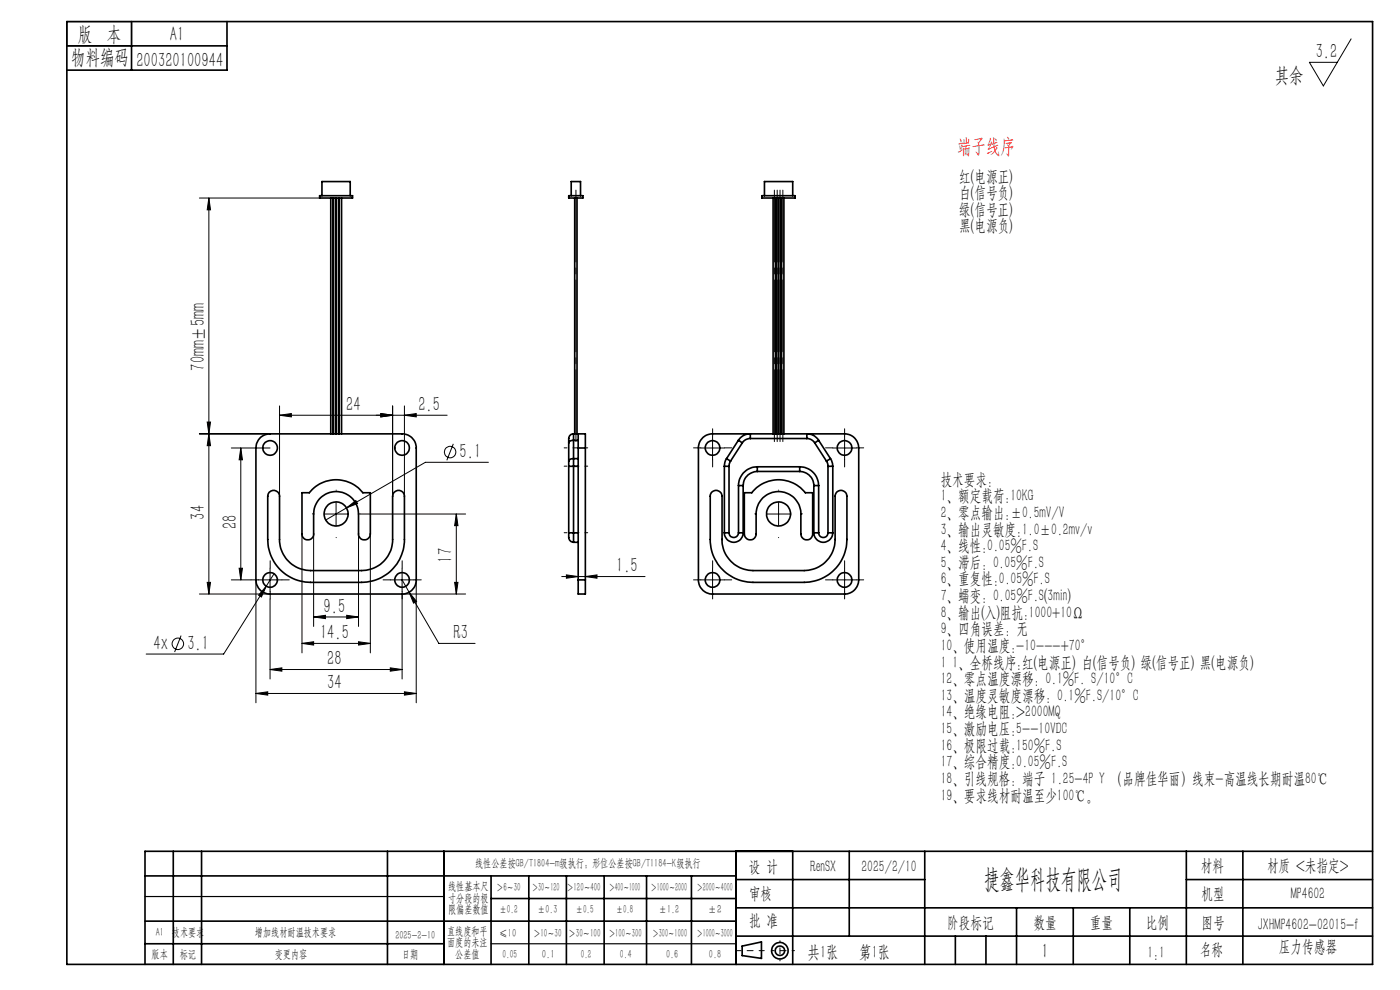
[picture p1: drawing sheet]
<svg xmlns="http://www.w3.org/2000/svg" width="297mm" height="210mm" viewBox="0 0 297 210" stroke-linecap="round" stroke-linejoin="round" font-family="sans-serif">
<g fill="none" stroke="#000" stroke-width=".35">
<path d="M14.2 4.6h277v200h-277zM14.2 9.7h34M27.9 4.6v10.3M48.2 4.6v10.3h-34M67.8 41.5h7v.5h-7zM68.3 41.5v-3h6v3M70.2 42v50M70.7 42v50M70.8 42v50M71.3 42v50M71.4 42v50M71.9 42v50"/>
<path d="M72 42v50M72.5 42v50M120.6 41.5h3v.5h-3zM121.2 41.5v-3h2v3M121.9 42v50M122.4 42v50M161.6 41.5h7.1v.5h-7.1zM162.2 41.5v-3h6v3M164 42v50M164.5 42v50M164.6 42v50M165.1 42v50"/>
<path d="M165.2 42v50M165.7 42v50M165.8 42v50M166.3 42v50M55.3 92.8l.8-.5 .9-.3h28.3a2.94 2.94 0 0 1 3 3v28a3 3 0 0 1-3 3h-28a2.94 2.94 0 0 1-3-3v-28a3.3 3.3 0 0 1 1-2.2zM120.6 98.9h1.1M120.6 97.8v1.1M120.6 93.9v3.9M120.6 98.9v14.1M121.7 97.3v1.6M121.7 97.3a.91 .91 0 0 0-1.1 .5M121.7 93.4a.91 .91 0 0 0-1.1 .5"/>
<path d="M121.7 92v1.4M121.7 92a1.41 1.41 0 0 0-1.1 1.9M121.7 92h2.5v3M121.7 93.4v3.9M121.7 98.9v14.1M121.7 98.9h1M121.7 97.3h1M121.7 93.4h1M122.7 92v3M122.7 95h1.5M122.7 95v28M124.2 95v28"/>
<path d="M149.2 92.8l.7-.5 .9-.3h28.4a3 3 0 0 1 3 3v28a3 3 0 0 1-3 3h-28a2.94 2.94 0 0 1-3-3v-28a2.96 2.96 0 0 1 1-2.2zM153.7 98.9h1M153.7 98.9v14.1M154.1 97.3l.9 .5M154.1 97.3l-.3 .8-.1 .8M154.7 98.9v14.1M155 97.8l-.3 1.1M156.6 93.4l.9 .5M156.6 93.4l-2.5 3.9M157.5 93.9l-2.5 3.9M159.2 93v-.9a2.67 2.67 0 0 0-2.6 1.3M159.2 93a1.96 1.96 0 0 0-1.7 .9"/>
<path d="M159.2 93h12M160.7 99a4 4 0 0 0-4 4M160.7 99v1M160.7 99h9M169.7 99v1M169.7 99a4 4 0 0 1 4 4M171.2 93v-.9a2.66 2.66 0 0 1 2.5 1.3M171.2 93a1.95 1.95 0 0 1 1.6 .9M172.8 93.9l2.5 3.9M173.7 93.4l-.9 .5M173.7 93.4l2.5 3.9M175.3 97.8l.3 1.1"/>
<path d="M175.6 98.9h1.1M175.6 98.9v14.1M176.2 97.3l.4 1 .1 .6M176.2 97.3l-.9 .5M176.7 98.9v14.1M57.1 104.4a1.28 1.28 0 0 1 1.4-.3 1.28 1.28 0 0 1 .8 1.2v9.1a6.6 6.6 0 0 0 6.6 6.6h10.8a6.6 6.6 0 0 0 6.6-6.6v-9.1a1.25 1.25 0 0 1 1.2-1.3 1.25 1.25 0 0 1 1.3 1.3v9.1a9.1 9.1 0 0 1-9.1 9.1h-10.8a9.1 9.1 0 0 1-9.1-9.1v-9.1zM64.1 104.5h1.5a7.2 7.2 0 0 1 11.4 0h1.6v8.8a1.25 1.25 0 0 1-1.3 1.2 1.25 1.25 0 0 1-1.2-1.2v-4.3a4.8 4.8 0 0 0-4.8-4.7 4.8 4.8 0 0 0-4.8 4.7v4.3a1.23 1.23 0 0 1-1.2 1.2 1.23 1.23 0 0 1-1.2-1.2zM120.6 113v.9a1.04 1.04 0 0 0 1.1 1.1M120.6 113h1.1M121.7 113v2M121.7 115h1M121.7 113h1"/>
<path d="M151 104.4a1.28 1.28 0 0 1 1.4-.3 1.28 1.28 0 0 1 .8 1.2v9.1a6.6 6.6 0 0 0 6.5 6.6h10.9a6.6 6.6 0 0 0 6.6-6.6v-9.1a1.25 1.25 0 0 1 1.2-1.3 1.25 1.25 0 0 1 1.3 1.3v9.1a9.2 9.2 0 0 1-9.1 9.1h-10.9a9.1 9.1 0 0 1-9-9.1v-9.3zM153.7 113a1.99 1.99 0 0 0 2 2 1.99 1.99 0 0 0 2-2M153.7 113h1M154.7 113a1.01 1.01 0 0 0 1 1 1.01 1.01 0 0 0 1-1M156.7 103h1M156.7 113h1M156.7 103v10M157.7 103v10M157.9 104.5h1.6a7.2 7.2 0 0 1 11.4 0h1.5v8.8a1.25 1.25 0 0 1-1.2 1.2 1.25 1.25 0 0 1-1.3-1.2v-4.3a4.7 4.7 0 0 0-4.7-4.7 4.7 4.7 0 0 0-4.8 4.7v4.3a1.25 1.25 0 0 1-1.2 1.2 1.25 1.25 0 0 1-1.3-1.2zM160.7 100a3 3 0 0 0-3 3M160.7 100h9M169.7 100a3 3 0 0 1 2.9 3"/>
<path d="M172.6 113a2.01 2.01 0 0 0 2.1 2 2.01 2.01 0 0 0 2-2M172.6 113h1.1M172.6 103h1.1M172.6 103v10M173.7 113a.99 .99 0 0 0 1 1 .99 .99 0 0 0 .9-1M173.7 103v10M175.6 113h1.1M122.7 123v3h1.5v-3M122.7 123h1.5M30.8 195.4h125.4M30.8 185.8h125.4M36.8 180.6v24"/>
<path d="M42.8 180.6v24M82.2 180.6v24M94.2 180.6v24M104.2 185.8v18.8M104.2 190.6h52M112.2 185.8v18.8M120.2 185.8v18.8M128.2 185.8v18.8M137.2 185.8v18.8M146.7 185.8v18.8M156.2 180.6v24M156.2 186.6h40"/>
<path d="M156.2 198.6h135M156.2 192.6h135M168.2 180.6v24M180.2 180.6v18M196.2 180.6v24M202.7 198.6v6M209.2 198.6v6M215.7 192.6v12M227.7 192.6v12M239.7 192.6v12M251.7 186.6h39.5M251.7 180.6v24"/>
<path d="M263.7 180.6v24M291.2 180.6h-260.4v24M30.8 200.2h63.4M157.4 200.7l4.1-.9v3.5l-4.1-.6z"/>
<circle cx="57.3" cy="95" r="1.56"/>
<circle cx="85.3" cy="95" r="1.55"/>
<circle cx="151.2" cy="95" r="1.55"/>
<circle cx="179.1" cy="95" r="1.55"/>
<circle cx="71.3" cy="109" r="2.54"/>
<circle cx="165.2" cy="109" r="2.54"/>
<circle cx="57.3" cy="123" r="1.55"/>
<circle cx="85.3" cy="123" r="1.55"/>
<circle cx="151.2" cy="123" r="1.55"/>
<circle cx="179.1" cy="123" r="1.55"/>
<circle cx="165.5" cy="201.7" r="1.74"/>
<circle cx="165.5" cy="201.7" r="1"/>
</g>
<path d="M162.1 201.7h-6" fill="none" stroke="#000" stroke-width=".21" stroke-dasharray="15.2 1.3 1.3 1.3" stroke-dashoffset="14.1"/>
<path d="M168.5 201.7h-4.8" fill="none" stroke="#000" stroke-width=".21" stroke-dasharray="15.2 1.3 1.3 1.3" stroke-dashoffset="14.7"/>
<path d="M165.5 199.6v4.2" fill="none" stroke="#000" stroke-width=".21" stroke-dasharray="15.2 1.3 1.3 1.3" stroke-dashoffset="15"/>
<path d="M14.2 4.6h13.7v5.1h-13.7zM30.8 190.2h63.4M30.8 204.6h63.4M104.2 200.2h52" fill="none" stroke="#000" stroke-width=".25"/>
<g fill="none" stroke="#000" stroke-width=".21">
<path d="M286.6 8.2l-5.9 10-2.9-5h5.9M42.3 42h25.5M44.3 42v84M44.3 42l.4 2.5h-.7zM42.3 92h15M44 89.5h.7l-.4 2.5zM44.3 92l.4 2.5h-.7zM49.1 95h8.2M51.1 95v28M51.1 95l.3 2.5h-.7zM59.3 88.1l2.5-.4v.7zM59.3 88.1h35.6"/>
<path d="M59.3 86.1v19.2M80.8 87.7l2.5 .4-2.5 .3zM83.3 86.1v19.2M85.8 88.1l2.5-.4v.7zM85.8 86.1v19.2M96.2 94.1l-1.4 3.5M103.6 98.1h-13.4l-16.7 9.6M148.7 95h5M151.2 92.5v5M176.7 95h4.9M179.2 92.5v5M64.1 113.3v25.2"/>
<path d="M66.5 113.3v19.6M68.8 109h5M71.3 106.5v5M73.5 107.7l2-1.5 .3 .6zM73.5 107.7l-4.4 2.6M76.1 113.3v19.6M76.3 109h22.5M78.6 113.3v25.2M96.8 109l.4 2.5h-.8zM96.8 109v17M162.7 109h5M165.2 106.5v5"/>
<path d="M38.4 134.8l-1.4 3.5M42.3 126h15M44 123.5h.7l-.4 2.5zM49.1 123h4.1M50.7 120.5h.7l-.3 2.5zM54.3 123v26.1M54.8 123h5M56.5 124.3l-1 2.3-.6-.3zM56.5 124.3l-9.1 14.4h-16.4M57.3 127.1v16.9M57.3 120.5v5M58.1 121.7l-1.6 2.6"/>
<path d="M64.1 136.5l2.4-.4v.7zM64.1 136.5h14.5M66.5 130.9l2.5-.4v.7zM66.5 130.9h9.6M73.6 130.5l2.5 .4-2.5 .3zM76.1 136.1l2.5 .4-2.5 .3zM82.8 123h5M85.3 123l1.5 2.6M85.3 120.5v5M86.8 125.6l1.6 2-.7 .3zM86.8 125.6l6.3 10.9h7.7M88.3 123v26.1"/>
<path d="M96.4 123.5h.8l-.4 2.5zM98.8 126h-13.5v18M119.2 122.3h17.6M120.2 121.9l2.5 .4-2.5 .4zM124.2 122.3l2.4-.4v.8zM148.7 123h5M151.2 120.5v5M176.7 123h4.9M179.2 120.5v5M54.3 147.1l2.5-.4v.8zM54.3 147.1h34M57.3 142l2.5-.3v.7z"/>
<path d="M57.3 142h28M82.8 141.7l2.5 .3-2.5 .4zM85.8 146.7l2.5 .4-2.5 .4z"/>
<circle cx="95.5" cy="95.9" r="1.2"/>
<circle cx="37.7" cy="136.6" r="1.21"/>
</g>
<path d="M119.7 98.9h5M119.7 95h5M119.7 113h5" fill="none" stroke="#000" stroke-width=".21" stroke-dasharray="15.2 1.3 1.3 1.3" stroke-dashoffset="14.6"/>
<path d="M122.2 40v54M164.3 40v54M164.9 40v54M165.5 40v54M166.1 40v54" fill="none" stroke="#000" stroke-width=".21" stroke-dasharray="15.2 1.3 1.3 1.3" stroke-dashoffset="-.3"/>
<g fill="none" stroke="#000" stroke-width=".21" stroke-dasharray="15.2 1.3 1.3 1.3">
<path d="M148.7 95h-1.6M151.2 92.5v-1.5M151.2 97.5v1.6M153.7 95h1.5M176.7 95h-1.6M179.2 92.5v-1.5M179.2 97.5v1.6M181.7 95h1.5M66.3 109h.1M71.3 104h.1M71.3 114v.1M76.3 109h.1"/>
<path d="M160.2 109h-.1M165.2 104h.1M165.2 114v.1M170.2 109h.1M54.8 123h-1.5M57.3 120.5v-1.5M57.3 125.5v1.6M59.8 123h1.6M82.8 123h-1.5M85.3 120.5v-1.5M85.3 125.5v1.6M87.8 123h1.6"/>
<path d="M148.7 123h-1.6M151.2 120.5v-1.5M151.2 125.5v1.6M153.7 123h1.5M176.7 123h-1.6M179.2 120.5v-1.5M179.2 125.5v1.6M181.7 123h1.5"/>
</g>
<g fill="#000">
<path d="M85.8 88.1l2.5-.4v.7zM80.8 87.7l2.5 .4-2.5 .3z"/>
<path d="M96.8 109l.4 2.5h-.8zM96.4 123.5h.8l-.4 2.5z"/>
<path d="M44 123.5h.7l-.4 2.5zM44.3 92l.4 2.5h-.7zM44 89.5h.7l-.4 2.5zM44.3 42l.4 2.5h-.7z"/>
<path d="M50.7 120.5h.7l-.3 2.5zM51.1 95l.3 2.5h-.7z"/>
<path d="M64.1 136.5l2.4-.4v.7zM76.1 136.1l2.5 .4-2.5 .3z"/>
<path d="M57.3 142l2.5-.3v.7zM82.8 141.7l2.5 .3-2.5 .4zM73.5 107.7l2.3-.9-.3-.6zM86.8 125.6l.9 2.3 .7-.3zM56.5 124.3l-1.6 2 .6 .3zM120.2 121.9l2.5 .4-2.5 .4zM124.2 122.3l2.4-.4v.8z"/>
<path d="M85.8 146.7l2.5 .4-2.5 .4zM54.3 147.1l2.5-.4v.8zM80.8 87.7l2.5 .4-2.5 .3zM59.3 88.1l2.5-.4v.7zM73.6 130.5l2.5 .4-2.5 .3zM66.5 130.9l2.5-.4v.7z"/>
</g>
<text font-size="5.6" x="208.8" y="188.3">捷鑫华科技有限公司</text>
<g font-size="4.4">
<text x="16.5" y="8.6">版 本</text>
<text x="36.1" y="8.6">A1</text>
<text x="15.1" y="13.7">物料编码</text>
<text x="28.9" y="14.2">200320100944</text>
<text x="270.5" y="17.3">其余</text>
<text x="279.1" y="12.3">3.2</text>
<text x="43.4" y="78.6" transform="rotate(-90 43.4 78.6)">70mm±5mm</text>
<text x="73.5" y="87.2">24</text>
<text x="88.8" y="87.2">2.5</text>
<text x="97.5" y="97.2">5.1</text>
<text x="43.4" y="110.2" transform="rotate(-90 43.4 110.2)">34</text>
<text x="50.2" y="112.3" transform="rotate(-90 50.2 112.3)">28</text>
<text x="95.9" y="119.3" transform="rotate(-90 95.9 119.3)">17</text>
<text x="130.7" y="121.4">1.5</text>
<text x="68.7" y="130">9.5</text>
<text x="32.6" y="137.9">4x</text>
<text x="39.7" y="137.9">3.1</text>
<text x="67.9" y="135.6">14.5</text>
<text x="96.2" y="135.6">R3</text>
<text x="69.4" y="141.1">28</text>
<text x="69.4" y="146.2">34</text>
<text x="221" y="203.2">1</text>
</g>
<text font-size="4.4" fill="#f00" x="203.1" y="32.6">端子线序</text>
<g font-size="3.8">
<text x="171.3" y="203.2">共1张</text>
<text x="182.3" y="203.2">第1张</text>
</g>
<g font-size="3.5">
<text x="203.5" y="38.5">红(电源正)</text>
<text x="203.5" y="42">白(信号负)</text>
<text x="203.5" y="45.6">绿(信号正)</text>
<text x="203.5" y="49.1">黑(电源负)</text>
<text x="199.6" y="102.8">技术要求:</text>
<text x="199.6" y="106.3">1、额定载荷:10KG</text>
<text x="199.6" y="109.9">2、零点输出:±0.5mV/V</text>
<text x="199.6" y="113.4">3、输出灵敏度:1.0±0.2mv/v</text>
<text x="199.6" y="116.9">4、线性:0.05%F.S</text>
<text x="199.6" y="120.4">5、滞后: 0.05%F.S</text>
<text x="199.6" y="124">6、重复性:0.05%F.S</text>
<text x="199.6" y="127.5">7、蠕变: 0.05%F.S(3min)</text>
<text x="199.6" y="131">8、输出(入)阻抗:1000+10Ω</text>
<text x="199.6" y="134.6">9、四角误差：无</text>
<text x="199.6" y="138.1">10、使用温度:-10---+70°</text>
<text x="199.6" y="141.6">1 1、全桥线序:红(电源正) 白(信号负) 绿(信号正) 黑(电源负)</text>
<text x="199.6" y="145.1">12、零点温度漂移: 0.1%F. S/10°C</text>
<text x="199.6" y="148.7">13、温度灵敏度漂移: 0.1%F.S/10°C</text>
<text x="199.6" y="152.2">14、绝缘电阻:&gt;2000MQ</text>
<text x="199.6" y="155.7">15、激励电压:5--10VDC</text>
<text x="199.6" y="159.2">16、极限过载:150%F.S</text>
<text x="199.6" y="162.8">17、综合精度:0.05%F.S</text>
<text x="199.6" y="166.3">18、引线规格：端子 1.25-4P Y （品牌佳华丽）线束-高温线长期耐温80℃</text>
<text x="199.6" y="169.8">19、要求线材耐温至少100℃。</text>
<text x="158.9" y="184.9">设 计</text>
<text x="171.9" y="184.9">RenSX</text>
<text x="182.7" y="184.9">2025/2/10</text>
<text x="254.7" y="184.7">材料</text>
<text x="268.8" y="184.7">材质 &lt;未指定&gt;</text>
<text x="158.9" y="190.8">审核</text>
<text x="254.9" y="190.7">机型</text>
<text x="273.8" y="190.8">MP4602</text>
<text x="158.9" y="196.5">批 准</text>
<text x="200.9" y="196.9">阶段标记</text>
<text x="219.3" y="196.9">数量</text>
<text x="231.2" y="196.9">重量</text>
<text x="243.1" y="196.9">比例</text>
<text x="254.9" y="196.9">图号</text>
<text x="266.8" y="197.3">JXHMP4602-02015-f</text>
<text x="243.4" y="203.2">1:1</text>
<text x="254.5" y="202.5">名称</text>
<text x="271.3" y="201.8">压力传感器</text>
</g>
<g font-size="2.5">
<text x="100.8" y="184">线性公差按GB/T1804-m级执行；形位公差按GB/T1184-K级执行</text>
<text x="95.1" y="188.8">线性基本尺</text>
<text x="95.1" y="191.3">寸分段的极</text>
<text x="105.3" y="189.1">＞6～30</text>
<text x="112.9" y="189.1">＞30～120</text>
<text x="120.2" y="188.9">＞120～400</text>
<text x="129.2" y="188.9">＞400～1000</text>
<text x="138.1" y="189.1">＞1000～2000</text>
<text x="147.8" y="189.1">＞2000～4000</text>
<text x="95.1" y="193.8">限偏差数值</text>
<text x="105.9" y="193.8">±0.2</text>
<text x="114.1" y="193.8">±0.3</text>
<text x="122.2" y="193.8">±0.5</text>
<text x="130.7" y="193.8">±0.8</text>
<text x="139.8" y="193.8">±1.2</text>
<text x="150.2" y="193.8">±2</text>
<text x="32.2" y="203.2">版本</text>
<text x="33.1" y="198.5">A1 技术要求</text>
<text x="38.1" y="203.2">标记</text>
<text x="54.1" y="198.5">增加线材耐温技术要求</text>
<text x="58.3" y="203.2">变更内容</text>
<text x="83.9" y="199.3">2025-2-10</text>
<text x="85.3" y="203.2">日期</text>
<text x="94.8" y="198.3">直线度和平</text>
<text x="94.8" y="200.7">面度的未注</text>
<text x="96.6" y="203.2">公差值</text>
<text x="105.9" y="198.7">≤10</text>
<text x="106.6" y="203.2">0.05</text>
<text x="113.2" y="198.7">＞10～30</text>
<text x="115" y="203.2">0.1</text>
<text x="120.6" y="198.7">＞30～100</text>
<text x="123.2" y="203.2">0.2</text>
<text x="129.1" y="198.7">＞100～300</text>
<text x="131.5" y="203.2">0.4</text>
<text x="138.4" y="198.7">＞300～1000</text>
<text x="141.3" y="203.2">0.6</text>
<text x="147.8" y="198.7">＞1000～3000</text>
<text x="150.4" y="203.2">0.8</text>
</g>
</svg>
